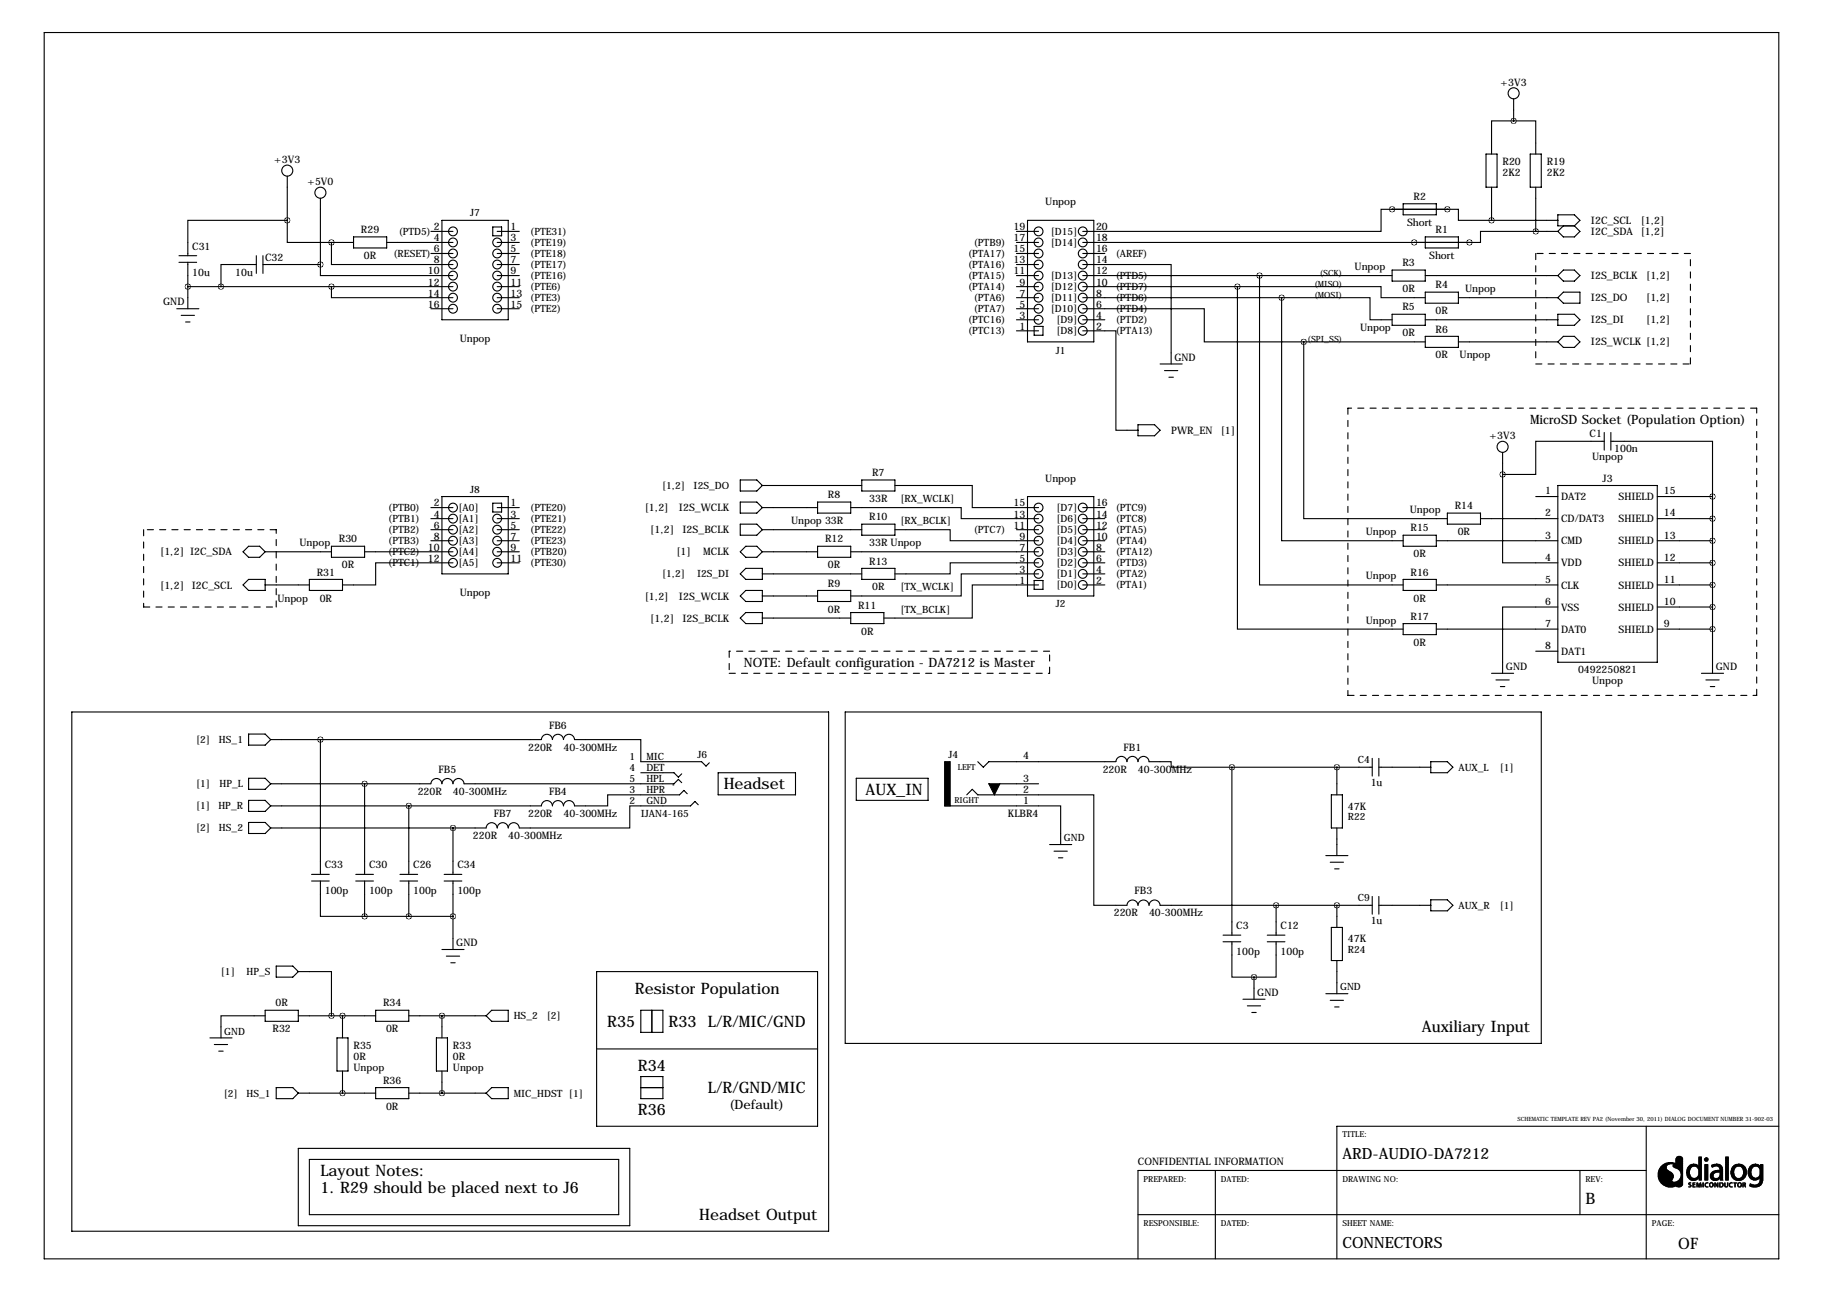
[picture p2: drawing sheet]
<svg xmlns="http://www.w3.org/2000/svg" width="419mm" height="297mm" viewBox="0 0 419 297" stroke-linecap="round" stroke-linejoin="round" font-family="sans-serif">
<g fill="none" stroke="#000" stroke-width=".25">
<path d="M10.2 7.5h398.7v281.9h-398.7zM341.6 35.4h2.6v7.6h-2.6zM348 27.8h-5.1v7.6M348 27.8h5.1v7.6M348 22.7v5.1M351.8 35.4h2.5v7.6h-2.5zM41.1 58.8h4.1M58.9 58.8v4.1M60.5 58.8v4.1M66 50.7v5h10.2M66 50.7h-22.8v8.1M66 40.5v10.2"/>
<path d="M73.7 45.6v15.2M76.2 55.7v5.1h27.9M76.2 55.7h5.1M81.3 54.5h7.6v2.5h-7.6zM88.9 55.7h15.2M99.1 53.2h5M99.1 58.3h5M101.6 50.7h15.2v22.8h-15.2zM113.3 52.2h2v2h-2zM114.3 55.7h5.1M114.3 53.2h5.1M114.3 58.3h5.1"/>
<path d="M233.7 55.7h5.1M233.7 53.2h5.1M233.7 58.3h5.1M236.2 50.7h15.3v27.9h-15.3zM248.9 55.7h88.9M248.9 58.3h5.1M320 48.1h-2.5v5.1h-68.6M320 48.1h.1M320 48.1h12.7M322.6 46.8h7.6v2.6h-7.6zM325.1 55.7h.1M327.7 54.5h7.6v2.5h-7.6z"/>
<path d="M332.7 48.1h2.6v2.6h7.6M332.7 48.1h.1M337.8 55.7h.1M342.9 50.7h15.2M342.9 43v7.7M353.1 53.2h-12.7v2.5h-2.6M353.1 53.2h5M353.1 43v10.2M358.1 49.4h3.8l1.3 1.3-1.3 1.2h-3.8zM359.4 51.9l-1.3 1.3M361.9 51.9l1.3 1.3-1.3 1.3h-2.5l-1.3-1.3M40.6 71h5.1"/>
<path d="M41.1 60.3h4.1M41.7 72.5h3M42.7 74h1M43.2 65.9h60.9M43.2 60.3v10.7M58.9 60.8h-8.1v5.1M60.5 60.8h13.2M73.7 60.8v2.6h30.4M76.2 65.9v2.5h27.9M99.1 71h5M114.3 60.8h5.1M114.3 63.4h5.1"/>
<path d="M114.3 65.9h5.1M114.3 68.4h5.1M114.3 71h5.1M233.7 73.5h5.1M233.7 60.8h5.1M233.7 63.4h5.1M233.7 65.9h5.1M233.7 68.4h5.1M233.7 71h5.1M233.7 76.1h5.1M237.7 75h2.1v2.1h-2.1zM248.9 60.8h20.3v22.9"/>
<path d="M248.9 71h28v7.6h22.8M248.9 76.1h7.6v22.8h5.1M248.9 73.5h5.1M248.9 63.4h71.1M248.9 65.9h35.6M248.9 68.4h45.7M284.5 65.9v78.7h38.1M284.5 65.9h33v2.5h10.2M289.6 63.4v71.1h33M294.6 68.4v55.9h28M294.6 68.4h20.4v5.1h5M299.7 78.6v40.6h33"/>
<path d="M299.7 78.6h28M320 62.1h7.7v2.5h-7.7zM320 72.2h7.7v2.6h-7.7zM327.7 67.2h7.6v2.5h-7.6zM327.7 77.3h7.6v2.6h-7.6zM327.7 73.5h30.4M327.7 63.4h30.4M335.3 68.4h22.8M335.3 78.6h22.8M358.1 72.2h3.8l1.3 1.3-1.3 1.3h-3.8zM358.1 78.6l1.3-1.3h2.5l1.3 1.3-1.3 1.3h-2.5zM359.4 67.2h3.8v2.5h-3.8l-1.3-1.3z"/>
<path d="M359.4 62.1h2.5l1.3 1.3-1.3 1.2h-2.5l-1.3-1.2zM261.6 97.6h3.8l1.3 1.3-1.3 1.3h-3.8zM266.7 83.7h5.1M267.7 85.2h3.1M268.7 86.7h1M368.8 99.4v4.1M370.3 99.4v4.1M99.1 119.2h5M99.1 116.7h5M101.6 114.2h15.2v17.7h-15.2zM113.3 115.7h2v2h-2zM114.3 119.2h5.1"/>
<path d="M114.3 116.7h5.1M170.2 110.3h3.8l1.3 1.3-1.3 1.3h-3.8zM170.2 115.4h3.8l1.3 1.3-1.3 1.3h-3.8zM175.3 116.7h12.7M175.3 111.6h22.8M188 115.4h7.6v2.6h-7.6zM195.6 116.7h25.4v2.5h17.8M198.1 110.3h7.6v2.6h-7.6zM205.7 111.6h17.8v5.1h15.3M236.2 114.2h15.3v22.8h-15.3zM248.9 119.2h5.1M248.9 116.7h5.1"/>
<path d="M332.7 118h7.7v2.5h-7.7zM340.4 119.2h17.7M345.4 109.1v20.3h12.7M345.4 104v5.1M353.1 114.2h5M358.1 111.6h22.9v40.7h-22.9zM368.8 101.5h-15.7v7.6h-7.7M370.3 101.5h23.4v12.7M381 114.2h12.7M381 119.2h12.7M393.7 114.2v40.6M55.9 134.5l1.2-1.3h3.9v2.5h-3.9z"/>
<path d="M57.1 125.6h2.6l1.3 1.3-1.3 1.2h-2.6l-1.2-1.2zM61 126.9h15.2M61 134.5h10.1M71.1 133.2h7.6v2.5h-7.6zM76.2 125.6h7.6v2.5h-7.6zM83.8 126.9h20.3M99.1 124.3h5M99.1 121.8h5M104.1 129.4h-17.7v5.1h-7.7M114.3 126.9h5.1M114.3 129.4h5.1M114.3 124.3h5.1"/>
<path d="M114.3 121.8h5.1M170.2 126.9l1.2-1.3h2.6l1.3 1.3-1.3 1.2h-2.6zM170.2 131.9l1.2-1.2h3.9v2.5h-3.9zM170.2 120.5h3.8l1.3 1.3-1.3 1.2h-3.8zM171.4 135.7h3.9v2.6h-3.9l-1.2-1.3zM175.3 126.9h12.7M175.3 137h12.7M175.3 131.9h22.8M175.3 121.8h22.8M188 125.6h7.6v2.5h-7.6zM188 135.7h7.6v2.6h-7.6zM195.6 126.9h43.2"/>
<path d="M198.1 130.7h7.6v2.5h-7.6zM198.1 120.5h7.6v2.5h-7.6zM205.7 121.8h12.7v2.5h20.4M233.7 121.8h5.1M237.7 133.5h2.1v2h-2.1zM238.8 134.5h-15.3v7.6h-20.3M238.8 131.9h-17.8v5.1h-25.4M238.8 129.4h-20.4v2.5h-12.7M248.9 126.9h5.1M248.9 134.5h5.1M248.9 131.9h5.1M248.9 129.4h5.1"/>
<path d="M248.9 124.3h5.1M248.9 121.8h5.1M322.6 123h7.6v2.6h-7.6zM322.6 133.2h7.6v2.5h-7.6zM330.2 134.5h27.9M330.2 124.3h27.9M358.1 139.6h-12.7v15.2M381 134.5h12.7M381 129.4h12.7M381 124.3h12.7M381 139.6h12.7M170.2 142.1l1.2-1.3h3.9v2.6h-3.9z"/>
<path d="M175.3 142.1h20.3M195.6 140.8h7.6v2.6h-7.6zM322.6 143.4h7.6v2.5h-7.6zM330.2 144.6h27.9M342.9 154.8h5.1M343.9 156.3h3.1M344.9 157.8h1M353.1 149.7h5M381 144.6h12.7M391.2 154.8h5M392.2 156.3h3M393.2 157.8h1"/>
<path d="M16.5 163.7h174v119.4h-174zM57.1 178.9h3.9l1.2 1.3-1.2 1.3h-3.9zM57.1 168.8h3.9l1.2 1.2-1.2 1.3h-3.9zM62.2 170h62.3M73.7 170v31M124.5 170a1.27 1.27 0 0 1 1.2-1.2 1.27 1.27 0 0 1 1.3 1.2M127 170a1.27 1.27 0 0 1 1.3-1.2 1.27 1.27 0 0 1 1.2 1.2M129.5 170a1.27 1.27 0 0 1 1.3-1.2 1.27 1.27 0 0 1 1.3 1.2h15.2v5.1h14l1 1 .8-.7M147.3 177.7h7.6l1.1 1 .7-.8M156.7 179.9l-.7-.7-1.1 1h-48.2a1.27 1.27 0 0 0-1.3-1.2 1.27 1.27 0 0 0-1.3 1.2 1.27 1.27 0 0 0-1.2-1.2 1.27 1.27 0 0 0-1.3 1.2 1.27 1.27 0 0 0-1.3-1.2 1.27 1.27 0 0 0-1.2 1.2h-36.9M165.1 177.7h17.8v5h-17.8zM194.3 163.7h160v76.2h-160z"/>
<path d="M196.8 178.9h16.6v5.1h-16.6zM224.8 175.1l1.3 1.3 1.2-1.3h29.2a1.27 1.27 0 0 1 1.3-1.2 1.27 1.27 0 0 1 1.3 1.2 1.27 1.27 0 0 1 1.2-1.2 1.27 1.27 0 0 1 1.3 1.2 1.27 1.27 0 0 1 1.3-1.2 1.27 1.27 0 0 1 1.3 1.2h5v1.3h14M283.2 176.4h32.3M283.2 176.4v38.6M307.3 176.4v6.3M315.5 174.4v4M317 174.4v4M317 176.4h11.9M328.9 175.1h3.8l1.3 1.3-1.3 1.3h-3.8zM57.1 184h3.9l1.2 1.3-1.2 1.2h-3.9zM57.1 189.1h3.9l1.2 1.3-1.2 1.2h-3.9zM62.2 185.3h62.3"/>
<path d="M83.8 180.2v20.8M94 185.3v15.7M104.1 190.4v10.6M124.5 185.3a1.27 1.27 0 0 1 1.2-1.2 1.27 1.27 0 0 1 1.3 1.2M127 185.3a1.27 1.27 0 0 1 1.3-1.2 1.27 1.27 0 0 1 1.2 1.2M154.7 180.5h.1M158 182.5l-.8-.8-1 1h-16.5v2.6h-7.6a1.27 1.27 0 0 0-1.3-1.2 1.27 1.27 0 0 0-1.3 1.2M160.5 185l-.7-.7-1.1 1h-13.9v5.1h-25.4a1.27 1.27 0 0 0-1.3-1.3 1.27 1.27 0 0 0-1.3 1.3 1.27 1.27 0 0 0-1.2-1.3 1.27 1.27 0 0 0-1.3 1.3 1.27 1.27 0 0 0-1.3-1.3 1.27 1.27 0 0 0-1.2 1.2l-49.6 .1M217.2 185.3h26.6v8.9M222.2 182.7l1.3-1.2 1.3 1.2h26.7v25.4h7.6a1.27 1.27 0 0 1 1.3-1.2 1.27 1.27 0 0 1 1.2 1.2 1.27 1.27 0 0 1 1.3-1.2 1.27 1.27 0 0 1 1.3 1.2 1.27 1.27 0 0 1 1.2-1.2 1.27 1.27 0 0 1 1.3 1.2h48.8M229.9 180.2h8.9M241.3 194.2h5.1"/>
<path d="M242.3 195.7h3.1M243.3 197.2h1M304.8 196.7h5.1M305.8 198.2h3.1M306.1 182.7h2.5v7.7h-2.5zM306.8 199.8h1M307.3 190.4v6.3M71.6 201h4.1M71.6 202.6h4.1M73.7 202.6v8.1h10.1M81.8 201h4.1M81.8 202.6h4.1"/>
<path d="M83.8 202.6v8.1M83.8 210.7h20.3M91.9 201h4.1M91.9 202.6h4.1M94 202.6v8.1M101.6 218.3h5.1M102.1 201h4.1M102.1 202.6h4.1M102.6 219.8h3.1M104.1 202.6v15.7M281.2 215h4M281.2 216.5h4"/>
<path d="M283.2 216.5v8.1h5.1M291.3 215h4.1M291.3 216.5h4.1M293.4 216.5v8.1h-5.1M293.4 208.1v6.9M306.1 213.2h2.5v7.6h-2.5zM307.3 208.1v5.1M315.5 206.1v4.1M317 206.1v4.1M317 208.1h11.9M328.9 206.9h3.8l1.3 1.2-1.3 1.3h-3.8zM48.3 238.6h5"/>
<path d="M61 233.5h-10.2v5.1M61 232.3h7.6v2.5h-7.6zM63.5 222.1h3.8l1.3 1.3-1.3 1.2h-3.8zM68.6 223.4h7.6v10.1M68.6 233.5h7.6M76.2 233.5h2.5M77.5 238.6h2.5v7.6h-2.5zM78.7 233.5v5.1M78.7 233.5h7.7M86.4 232.3h7.6v2.5h-7.6zM94 233.5h17.8M100.3 238.6h2.6v7.6h-2.6z"/>
<path d="M101.6 233.5v5.1M103.6 221.3h1M111.8 233.5l1.2-1.2h3.8v2.5h-3.8zM137.2 223.4h50.8v35.5h-50.8zM147.3 232.3h5.1v5h-5.1zM149.9 232.3v5M285.8 229.7h5M286.8 231.3h3M287.8 232.8h1M288.3 224.6v5.1M304.8 228.5h5.1M305.8 230h3.1"/>
<path d="M306.8 231.5h1M307.3 220.8v7.7M49.3 240.1h3M50.3 241.7h1M63.5 250h3.8l1.3 1.3-1.3 1.3h-3.8zM68.6 251.3h17.8M78.7 246.2v5.1M86.4 250h7.6v2.6h-7.6zM94 251.3h17.8M101.6 246.2v5.1M111.8 251.3l1.2-1.3h3.8v2.6h-3.8zM137.2 241.2h50.8"/>
<path d="M147.3 247.5h5.1v5.1h-5.1zM147.3 250h5.1M378.5 258.9v30.5M408.9 258.9h-101.6v30.5M68.6 264h76.2v17.8h-76.2zM71.1 266.6h71.1v12.7h-71.1zM261.6 279.3h147.3M279.4 269.1v20.3M363.2 269.1v10.2M378.5 269.1h-116.9v20.3"/>
<circle cx="66" cy="39.2" r="1.27"/>
<circle cx="348" cy="21.4" r="1.27"/>
<circle cx="73.7" cy="44.3" r="1.27"/>
<circle cx="104.1" cy="55.7" r="1.02"/>
<circle cx="104.1" cy="53.2" r="1.02"/>
<circle cx="104.1" cy="58.3" r="1.02"/>
<circle cx="114.3" cy="55.7" r="1.02"/>
<circle cx="114.3" cy="58.3" r="1.02"/>
<circle cx="238.8" cy="55.7" r="1.02"/>
<circle cx="238.8" cy="53.2" r="1.02"/>
<circle cx="238.8" cy="58.3" r="1.02"/>
<circle cx="248.9" cy="55.7" r="1.02"/>
<circle cx="248.9" cy="53.2" r="1.02"/>
<circle cx="248.9" cy="58.3" r="1.02"/>
<circle cx="104.1" cy="68.4" r="1.02"/>
<circle cx="104.1" cy="63.4" r="1.02"/>
<circle cx="104.1" cy="65.9" r="1.02"/>
<circle cx="104.1" cy="60.8" r="1.02"/>
<circle cx="104.1" cy="71" r="1.02"/>
<circle cx="114.3" cy="68.4" r="1.02"/>
<circle cx="114.3" cy="63.4" r="1.02"/>
<circle cx="114.3" cy="65.9" r="1.02"/>
<circle cx="114.3" cy="71" r="1.02"/>
<circle cx="114.3" cy="60.8" r="1.02"/>
<circle cx="238.8" cy="68.4" r="1.02"/>
<circle cx="238.8" cy="63.4" r="1.02"/>
<circle cx="238.8" cy="65.9" r="1.02"/>
<circle cx="238.8" cy="60.8" r="1.02"/>
<circle cx="238.8" cy="73.5" r="1.02"/>
<circle cx="238.8" cy="71" r="1.02"/>
<circle cx="248.9" cy="68.4" r="1.02"/>
<circle cx="248.9" cy="65.9" r="1.02"/>
<circle cx="248.9" cy="76.1" r="1.02"/>
<circle cx="248.9" cy="63.4" r="1.02"/>
<circle cx="248.9" cy="60.8" r="1.02"/>
<circle cx="248.9" cy="73.5" r="1.02"/>
<circle cx="248.9" cy="71" r="1.02"/>
<circle cx="104.1" cy="116.7" r="1.02"/>
<circle cx="104.1" cy="119.2" r="1.02"/>
<circle cx="114.3" cy="119.2" r="1.02"/>
<circle cx="238.8" cy="116.7" r="1.02"/>
<circle cx="238.8" cy="119.2" r="1.02"/>
<circle cx="248.9" cy="116.7" r="1.02"/>
<circle cx="248.9" cy="119.2" r="1.02"/>
<circle cx="345.4" cy="102.7" r="1.27"/>
<circle cx="104.1" cy="124.3" r="1.02"/>
<circle cx="104.1" cy="126.9" r="1.02"/>
<circle cx="104.1" cy="121.8" r="1.02"/>
<circle cx="104.1" cy="129.4" r="1.02"/>
<circle cx="114.3" cy="124.3" r="1.02"/>
<circle cx="114.3" cy="126.9" r="1.02"/>
<circle cx="114.3" cy="121.8" r="1.02"/>
<circle cx="114.3" cy="129.4" r="1.02"/>
<circle cx="238.8" cy="131.9" r="1.02"/>
<circle cx="238.8" cy="126.9" r="1.02"/>
<circle cx="238.8" cy="124.3" r="1.02"/>
<circle cx="238.8" cy="121.8" r="1.02"/>
<circle cx="238.8" cy="129.4" r="1.02"/>
<circle cx="248.9" cy="131.9" r="1.02"/>
<circle cx="248.9" cy="126.9" r="1.02"/>
<circle cx="248.9" cy="124.3" r="1.02"/>
<circle cx="248.9" cy="134.5" r="1.02"/>
<circle cx="248.9" cy="121.8" r="1.02"/>
<circle cx="248.9" cy="129.4" r="1.02"/>
</g>
<g fill="none" stroke="#000" stroke-width=".23">
<path d="M381.2 270.4h3.5M381.2 270.3h3.5M381.2 270.2h3.5M381.2 270.1h3.4M381.2 270h3.4M381.2 269.9h3.4M381.2 269.8h3.3M381.2 269.7h3.2M381.2 269.6h3.1M381.2 269.7h3.1M381.2 270.5h3.5M381.2 270.6h3.5"/>
<path d="M381.3 269.3h2.4M381.3 269.4h2.7M381.3 269.5h2.8M381.3 270.7h3.4M381.3 270.8h3.3M381.3 270.9h3.3M381.4 269h2M381.4 269.1h2.1M381.4 269.2h2.2M381.4 271h3.2M381.4 271.1h3.1M381.4 268.9h1.9"/>
<path d="M381.4 271.2h3.1M381.4 271.2h3M381.4 271.3h3M381.5 268.7h1.6M381.5 268.8h1.6M381.5 271.4h2.8M381.5 271.5h2.8M381.6 268.6h1.5M381.6 271.5h2.8M381.7 268.5h1.4M381.7 271.6h2.8M381.7 271.7h2.9"/>
<path d="M381.7 268.3h1.4M381.7 271.8h5.1M381.8 268.3h1.3M381.8 271.8h5M381.9 268.2h1.2M381.9 271.9h4.9M382 268.1h1.1M382 272.1h4.8M382 268h1.1M382.1 268h1.1M382.2 267.9h1.1M382.2 272.2h4.6"/>
<path d="M382.3 267.8h1.1M382.3 272.3h4.5M382.3 272.4h4.5M382.4 267.7h1.1M382.5 267.7h1.3M382.6 272.6h4.1M382.6 267.6h4.2M382.7 272.6h4M382.8 267.5h4M382.9 272.7h3.7M382.9 267.4h2.2M383 272.8h2.1"/>
<path d="M383.2 267.4h1.7M383.2 272.9h1.7M383.5 267.3h1.1M384.6 267.7h2.2M384.6 268h2.2M384.6 268.1h2.2M384.7 267.9h2.1M384.7 268.2h2.1M384.8 267.8h2M384.8 268.3h2M384.8 267.7h2M384.9 268.4h1.9"/>
<path d="M385.2 267.4h1.6M385.3 266.4h1.5M385.3 266.5h1.5M385.3 266.6h1.5M385.3 266.7h1.5M385.3 266.8h1.5M385.3 266.9h1.5M385.3 267h1.5M385.3 267.1h1.5M385.3 267.2h1.5M385.3 267.3h1.5M385.3 267.4h1.5"/>
<path d="M385.3 268.6h1.5M385.3 271.7h1.5M385.4 266.2h1.3M385.4 266.3h1.4M385.4 272.8h1.1M385.4 266.1h1.3M385.5 266h1.1M385.5 268.6h1.3M385.5 271.6h1.3M385.5 272.9h.9M385.7 265.9h.7M385.7 268.7h1.1"/>
<path d="M385.7 271.5h1.1M385.8 268.8h1M385.9 268.9h.9M385.9 271.4h.9M386 271.3h.8M386 271.2h.8M386.1 269h.7M386.1 269.1h.7M386.1 271.1h.7M386.1 271.2h.7M386.2 269.2h.6M386.2 271h.6"/>
<path d="M386.3 269.3h.5M386.3 269.4h.5M386.3 270.9h.5M386.3 269.5h.5M386.3 270.7h.5M386.3 270.8h.5M386.4 270.4h.4M386.4 270.3h.4M386.4 269.8h.4M386.4 269.7h.4M386.4 269.6h.4M386.4 270.5h.4"/>
<path d="M386.4 270.6h.4M386.5 270.3h.3M386.5 270.2h.3M386.5 270.1h.3M386.5 270h.3M386.5 269.9h.3M387.7 269.7h.7M387.7 269.4h.7M387.7 269.5h.7M387.7 269.6h.7M387.8 270.2h.7M387.8 270.1h.7"/>
<path d="M387.8 270h.7M387.8 270h.6M387.8 269.9h.6M387.8 269.8h.6M387.8 268.9h.7M387.8 269h.7M387.8 269.1h.6M387.8 269.2h.6M387.8 269.3h.6M387.9 270.4h.8M387.9 270.3h.7M387.9 268.7h.7"/>
<path d="M387.9 268.8h.7M388 268.6h.7M388 270.5h.7M388 270.6h.7M388 270.6h.8M388 270.7h.9M388.1 268.3h.9M388.1 268.3h.8M388.1 270.8h.9M388.2 268.2h1M388.2 270.9h1.1M388.2 272.1h.2"/>
<path d="M388.2 272.9h.5M388.3 268.1h2.9M388.3 270.9h2.1M388.3 272.2h.1M388.3 272.3h.2M388.3 268h2.1M388.3 271h2M388.3 272.4l.4 .1M388.4 268h1.9M388.4 271.1h1.8M388.5 267.9h1.7M388.5 271.2h1.7"/>
<path d="M388.5 271.8h.1M388.6 267.8h1.6M388.6 271.2h1.5M388.6 272.6h.2M388.6 272.8h.1M388.7 267.7h1.3M388.7 271.3h1.2M388.7 271.9l-.4 .1M388.7 272.6h.1M388.7 272.7h.1M388.8 268.4l-.8 .1M388.9 267.7h1"/>
<path d="M388.9 271.4h.8M389.2 272.1h.1M389.2 272.2h.1M389.2 272.3h.4M389.2 272.6h.1M389.2 272.7h.1M389.2 272.8h.1M389.2 272.9h.5M389.3 267.6h.1M389.7 270.9h.8M389.7 271.9l-.5 .1M389.7 272.4l-.5 .1"/>
<path d="M389.8 268.2h1.4M389.9 270.8h1.3M390 268.3h1.2M390.1 270.7h1.1M390.1 271.9l.2 .1M390.1 272.1h.2M390.1 272.1h.3M390.1 272.2h.3M390.1 272.3h.1M390.1 272.4h.1M390.1 272.6h.1M390.1 272.7h.1"/>
<path d="M390.1 272.8h.1M390.1 272.9h.1M390.1 268.3h1.1M390.1 270.6h1.1M390.2 268.4h1M390.2 270.6h1M390.3 268.6h.9M390.3 270.5h.9M390.3 272.3h.1M390.3 272.4h.2M390.4 270.4h.8M390.4 270.3h.8"/>
<path d="M390.4 268.6h.8M390.4 272.6h.1M390.4 272.6h.3M390.4 270.2h.8M390.4 270.1h.8M390.4 268.7h.8M390.4 268.8h.8M390.4 268.9h.8M390.4 272.7h.3M390.4 272.8h.3M390.4 272.9h.3M390.6 272.9h.1"/>
<path d="M390.6 270h.6M390.6 269.9h.6M390.6 269.8h.6M390.6 269.7h.6M390.6 266h.6M390.6 266.1h.6M390.6 266.2h.6M390.6 266.3h.6M390.6 266.4h.6M390.6 266.5h.6M390.6 266.6h.6M390.6 266.7h.6"/>
<path d="M390.6 266.8h.6M390.6 266.9h.6M390.6 267h.6M390.6 267.1h.6M390.6 267.2h.6M390.6 267.3h.6M390.6 267.4h.6M390.6 267.5h.6M390.6 267.6h.6M390.6 267.7h.6M390.6 267.8h.6M390.6 267.9h.6"/>
<path d="M390.6 268h.6M390.6 269h.6M390.6 269.1h.6M390.6 269.2h.6M390.6 269.3h.6M390.6 269.4h.6M390.6 269.5h.6M390.6 269.6h.6M390.6 270.9h.6M390.6 271h.6M390.6 271.1h.6M390.6 271.2h.6"/>
<path d="M390.6 271.3h.6M390.6 272.6h.1M390.7 272.3h.1M390.7 272.4h.1M390.8 272.1h.2M390.8 272.2h.2M390.9 271.9h.1M390.9 272.3h.2M390.9 272.4h.2M391 272.6h.1M391 272.7h.1M391 272.8h.1"/>
<path d="M391 272.9h.1M391.5 271.9h.1M391.5 272.1h.1M391.5 272.2h.1M391.5 272.3h.1M391.5 272.4h.1M391.5 272.6h.1M391.5 272.7h.1M391.5 272.8h.1M391.5 272.9h.1M391.8 266.5h.9M391.8 266.6h.9"/>
<path d="M391.8 266.7h.9M391.9 270.4h.7M391.9 270.3h.7M391.9 270.2h.7M391.9 270.1h.7M391.9 270h.7M391.9 269.9h.7M391.9 269.8h.7M391.9 269.7h.7M391.9 266.4h.7M391.9 266.8h.7M391.9 267.7h.7"/>
<path d="M391.9 267.8h.7M391.9 267.9h.7M391.9 268h.7M391.9 268.1h.7M391.9 268.2h.7M391.9 268.3h.7M391.9 268.4h.7M391.9 268.6h.7M391.9 268.7h.7M391.9 268.8h.7M391.9 268.9h.7M391.9 269h.7"/>
<path d="M391.9 269.1h.7M391.9 269.2h.7M391.9 269.3h.7M391.9 269.4h.7M391.9 269.5h.7M391.9 269.6h.7M391.9 270.5h.7M391.9 270.6h.7M391.9 270.7h.7M391.9 270.8h.7M391.9 270.9h.7M391.9 271h.7"/>
<path d="M391.9 271.1h.7M391.9 271.2h.7M391.9 271.3h.7M392 266.3h.6M392 266.9h.5M392 272.1h.2M392 272.2h.1M392 272.3h.1M392 272.4h.1M392 272.6h.1M392 272.7h.2M392.1 266.2h.4"/>
<path d="M392.1 267h.4M392.1 272.1h.1M392.1 272.8h.1M392.1 272.9h.6M392.2 266.2h.1M392.4 271.8h.1M392.7 271.9l-.6 .1M393 272.1h.1M393 272.2h.1M393 272.3h.1M393 272.4h.1M393 272.6h.1"/>
<path d="M393 272.7h.1M393 272.8h.2M393.1 272h.7M393.1 272.9h.6M393.2 270.4h.7M393.2 270.3h.7M393.2 270.2h.7M393.2 270.1h.7M393.2 270h.7M393.2 270.5h.7M393.2 270.6h.7M393.2 270.7h.8"/>
<path d="M393.3 270h.6M393.3 269.9h.7M393.3 270.8h.7M393.3 270.9h.9M393.3 269.8h.8M393.3 269.7h.9M393.3 270.9h2.7M393.3 271h2M393.3 271.8h.2M393.4 268h2.3M393.4 269.7h.9M393.4 271.1h1.8"/>
<path d="M393.5 267.9h2.1M393.5 268h2.2M393.5 268.1h.9M393.5 268.2h.5M393.5 269.6h1M393.5 271.2h1.6M393.6 268.3h.1M393.6 267.8h1.9M393.6 268.3h.2M393.6 269.5h2.4M393.6 271.2h1.5M393.6 272.8h.2"/>
<path d="M393.6 269.4h2.4M393.6 272.1h.3M393.6 272.7h.3M393.8 271.3h1.1M393.8 272.1h.1M393.8 272.2h.1M393.8 272.3h.1M393.8 272.4h.1M393.8 272.6h.1M393.8 267.7h1.6M393.9 269.3h2.1M393.9 271.4h.8"/>
<path d="M394.1 267.7h1.1M394.1 269.2h1.9M394.2 271.9l.3 .1M394.2 272.1h.3M394.2 272.2h.1M394.2 272.3h.1M394.2 272.4h.1M394.2 272.6h.1M394.2 272.7h.1M394.2 272.8h.1M394.2 272.9h.1M394.4 269.1h1.6"/>
<path d="M394.4 272.2h.2M394.5 272.3h.1M394.5 272.4h.2M394.6 267.6h.2M394.6 272.6h.2M394.7 272.6h.3M394.7 268.1h1.1M394.7 272.7h.3M394.7 272.8h.3M394.8 269h1.2M394.8 272.9h.2M394.9 270.9h1.1"/>
<path d="M394.9 271.9h.1M394.9 272.1h.1M394.9 272.2h.1M394.9 272.3h.1M394.9 272.4h.1M394.9 272.6h.1M395 268.2h.8M395 270.8h1M395.1 268.3h.8M395.1 270.7h.9M395.2 268.3h.7M395.2 270.6h.8"/>
<path d="M395.3 268.4h.7M395.3 270.5h.7M395.3 270.6h.7M395.3 270.4h.7M395.3 270.3h.7M395.3 268.6h.7M395.3 268.7h.7M395.3 272h.7M395.3 272.1h.1M395.3 272.2h.1M395.3 272.3h.1M395.3 272.4h.1"/>
<path d="M395.3 272.6h.1M395.3 272.7h.1M395.3 272.8h.1M395.4 270.3h.6M395.4 270.2h.6M395.4 270.1h.6M395.4 270h.6M395.4 269.9h.6M395.4 269.8h.6M395.4 269.7h.6M395.4 268.8h.6M395.4 268.9h.6"/>
<path d="M395.4 269.6h.6M395.5 271h.5M395.5 271.1h.5M395.5 271.2h.5M395.5 271.3h.6M395.9 272.8h.1M395.9 272.1h.2M395.9 272.7h.2M396 272.9h-.7M396 272.1h.1M396 272.2h.2M396 272.3h.2"/>
<path d="M396 272.4h.2M396 272.6h.2M396 272.6h.1M396.5 271.9h.1M396.5 272.1h.1M396.5 272.2h.1M396.5 272.3h.1M396.5 272.4h.1M396.5 272.6h.1M396.5 272.7h.1M396.5 272.8h.2M396.5 272.9h.6"/>
<path d="M396.7 270.4h.7M396.7 270.3h.7M396.7 270.2h.7M396.7 270.1h.7M396.7 270h.7M396.7 269.9h.7M396.7 269.8h.7M396.7 269.7h.7M396.7 266h.7M396.7 266.1h.7M396.7 266.2h.7M396.7 266.3h.7"/>
<path d="M396.7 266.4h.7M396.7 266.5h.7M396.7 266.6h.7M396.7 266.7h.7M396.7 266.8h.7M396.7 266.9h.7M396.7 267h.7M396.7 267.1h.7M396.7 267.2h.7M396.7 267.3h.7M396.7 267.4h.7M396.7 267.5h.7"/>
<path d="M396.7 267.6h.7M396.7 267.7h.7M396.7 267.8h.7M396.7 267.9h.7M396.7 268h.7M396.7 268.1h.7M396.7 268.2h.7M396.7 268.3h.7M396.7 268.4h.7M396.7 268.6h.7M396.7 268.7h.7M396.7 268.8h.7"/>
<path d="M396.7 268.9h.7M396.7 269h.7M396.7 269.1h.7M396.7 269.2h.7M396.7 269.3h.7M396.7 269.4h.7M396.7 269.5h.7M396.7 269.6h.7M396.7 270.5h.7M396.7 270.6h.7M396.7 270.7h.7M396.7 270.8h.7"/>
<path d="M396.7 270.9h.7M396.7 271h.7M396.7 271.1h.7M396.7 271.2h.7M396.7 271.3h.7M397 272.8h.2M397.1 271.9h.2M397.1 272.1h.2M397.1 272.2h.2M397.1 272.3h.2M397.1 272.4h.2M397.1 272.6h.2"/>
<path d="M397.1 272.7h.1M397.6 272.1h.1M397.6 272.2h.1M397.6 272.3h.1M397.6 272.4h.1M397.6 272.6h.1M397.6 272.7h.1M397.6 272.1h.2M397.6 272.8h.2M397.7 272.9h.6M397.9 270h.7M397.9 269.9h.7"/>
<path d="M397.9 269.8h.7M397.9 269.7h.7M397.9 269.2h.7M397.9 269.3h.7M397.9 269.4h.7M397.9 269.5h.7M397.9 269.6h.7M398 270.3h.7M398 270.2h.7M398 270.1h.7M398 270h.6M398 269h.6"/>
<path d="M398 269.1h.6M398 271.8h.1M398.1 270.4h.7M398.1 270.3h.7M398.1 268.6h.7M398.1 268.7h.7M398.1 268.8h.6M398.2 268.6h.7M398.2 270.5h.7M398.2 270.6h.7M398.2 268.3h.8M398.2 270.6h.8"/>
<path d="M398.2 270.7h.9M398.3 271.9l-.6 .1M398.3 268.3h.9M398.3 270.8h.9M398.4 268.2h.9M398.4 270.9h.9M398.5 268.1h2.5M398.5 270.9h2.4M398.5 268h2.4M398.5 271h2.4M398.5 271.9h.8M398.6 268h2.3"/>
<path d="M398.6 271.1h2.2M398.7 267.9h2.1M398.7 271.2h2M398.7 268.9h-.7M398.8 267.8h1.8M398.8 271.2h1.8M398.8 272.1h.1M398.8 272.2h.1M398.8 272.3h.1M398.8 272.4h.1M398.8 272.6h.1M398.8 272.7h.1"/>
<path d="M398.8 272.8h.1M398.8 272.9h.1M398.9 268.4l-.7 .1M399 267.7h1.5M399 271.3h1.4M399.2 267.7h1.1M399.2 271.4h1M399.4 272.2h.2M399.4 272.3h.1M399.4 272.4h.1M399.4 272.6h.1M399.4 272.6h.2"/>
<path d="M399.5 272.1h.2M399.5 272.1h.1M399.5 272.7h.1M399.5 272.8h.2M399.6 272h.7M399.6 272.9h.7M399.7 267.6h.1M399.8 271.8h.2M400 270.9h1M400 272.8h.3M400.2 268.2h.9M400.2 272.1h.1"/>
<path d="M400.2 272.7h.1M400.2 270.8h.9M400.2 272.2h.2M400.2 272.6h.2M400.3 268.3h.9M400.3 270.7h.9M400.3 272.3h.1M400.3 272.4h.1M400.4 268.3h.8M400.5 268.4l.8 .1M400.5 270.6h.7M400.5 270.5h.8"/>
<path d="M400.6 270.4h.7M400.6 268.6h.7M400.6 268.6h.8M400.7 270.3h.7M400.7 270.2h.7M400.7 268.7h.7M400.7 268.8h.7M400.7 272h.5M400.7 272.1h.1M400.7 272.2h.1M400.7 272.3h.1M400.7 272.4h.5"/>
<path d="M400.7 272.6h.1M400.7 272.7h.1M400.7 272.8h.1M400.7 272.9h.1M400.8 270.1h.7M400.8 270h.7M400.8 268.9h.7M400.8 269h.7M400.8 269.1h.7M400.8 269.9h.7M400.8 269.8h.7M400.8 269.7h.7"/>
<path d="M400.8 269.2h.7M400.8 269.3h.7M400.8 269.4h.7M400.8 269.5h.7M400.8 269.6h.7M401.1 272.3h.1M401.1 272.6h.1M401.1 272.1h.2M401.1 272.2h.2M401.1 272.7h.1M401.1 272.8h.2M401.2 272.9h.1"/>
<path d="M401.9 270h.7M401.9 269.9h.7M401.9 269.8h.7M401.9 269.7h.6M401.9 269.1h.7M401.9 269.2h.7M401.9 269.3h.6M401.9 269.4h.6M401.9 269.5h.6M401.9 269.6h.6M402 270.3h.7M402 270.2h.7"/>
<path d="M402 270.1h.7M402 270h.6M402 268.8h.7M402 269h.6M402 270.4h.8M402 268.6h.7M402 268.7h.7M402.1 268.6h.7M402.1 270.5h.7M402.1 270.6h.8M402.2 268.3h.8M402.2 270.6h.8"/>
<path d="M402.2 270.7h.9M402.2 272.6h2.4M402.3 268.3h.8M402.3 270.8h1.1M402.3 272.4h2.6M402.3 272.6h2.4M402.3 272.7h2.2M402.3 268.1h2.3M402.3 268.2h1M402.3 270.9h2.2M402.3 272.1h.1M402.3 272.2h.3"/>
<path d="M402.3 272.3h.5M402.4 268h2.2M402.4 270.9h2M402.4 272.8h2M402.5 271h1.9M402.6 268h1.9M402.6 271.1h1.7M402.6 267.9h1.8M402.6 272.9h1.5M402.7 268.9h-.7M402.7 267.8h1.6M402.7 271.2h1.4"/>
<path d="M402.9 267.7h1.3M402.9 268.4l-.8 .1M402.9 271.2h1.1M403.1 267.7h.9M403.1 271.3h.7M403.5 267.6h.1M403.9 270.8h1.4M404 272.3h.9M404 268.2h1.3M404.1 270.7h1.2M404.1 272.2h.9M404.2 268.3h1.1"/>
<path d="M404.2 270.6h1.1M404.3 268.3h1M404.3 272.1h.7M404.3 268.4h1M404.3 270.6h1M404.4 270.4h.9M404.4 270.5h.9M404.4 271.9h.7M404.5 270.3h.8M404.5 268.6h.8M404.5 271.8h.6M404.6 270.3h.7"/>
<path d="M404.6 270.2h.7M404.6 270.1h.7M404.6 268.7h.7M404.6 268.8h.7M404.6 271.5h.6M404.6 271.6h.6M404.6 271.7h.6M404.6 271.8h.6M404.6 270h.7M404.6 269.9h.7M404.6 269.8h.7M404.6 269.7h.7"/>
<path d="M404.6 268.9h.7M404.6 269h.7M404.6 269.1h.7M404.6 269.2h.7M404.6 269.3h.7M404.6 269.4h.7M404.6 269.5h.7M404.6 269.6h.7M404.6 270.9h.7M404.6 271h.7M404.6 271.1h.7M404.6 271.2h.7"/>
<path d="M404.6 271.3h.7M404.6 271.4h.7M404.6 271.5h.7M404.7 267.7h.6M404.7 267.8h.6M404.7 267.9h.6M404.7 268h.6M404.7 268.1h.6"/>
</g>
<g fill="none" stroke="#000" stroke-width=".25" stroke-dasharray="1.4 1.4">
<path d="M353.1 58.3v25.4M388.6 58.3h-35.5M309.9 93.8v66.1M353.1 83.7h35.5M388.6 83.7v-25.4M403.9 93.8h-94M33 121.8v17.8M33 139.6h30.5M63.5 139.6v-17.8M63.5 121.8h-30.5M167.6 149.7v5.1M167.6 154.8h73.7"/>
<path d="M241.3 154.8v-5.1M241.3 149.7h-73.7M309.9 159.9h94M403.9 159.9v-66.1"/>
</g>
<path d="M217.2 175.1h1.2v10.2h-1.2zM227.3 180.2h2.6l-1.3 2.5z" fill="#000" stroke="#000" stroke-width=".25"/>
<path d="M347.9 27.8a.05 .05 0 0 0 .1 0 .05 .05 0 0 0-.1 0zM353 53.2a.05 .05 0 0 0 .1 0 .05 .05 0 0 0-.1 0zM104.1 190.4a.05 .05 0 0 0 .1 0 .05 .05 0 0 0-.1 0zM93.9 185.3a.05 .05 0 0 0 .1 0 .05 .05 0 0 0-.1 0zM83.8 180.2a.05 .05 0 0 0 .1 0 .05 .05 0 0 0-.1 0zM73.6 170a.05 .05 0 0 0 .1 0 .05 .05 0 0 0-.1 0zM104.1 210.7a.05 .05 0 0 0 .1 0 .05 .05 0 0 0-.1 0zM78.7 233.5a.05 .05 0 0 0 .1 0 .05 .05 0 0 0-.1 0zM78.7 251.3a.05 .05 0 0 0 .1 0 .05 .05 0 0 0-.1 0zM307.3 176.4a.05 .05 0 0 0 .1 0 .05 .05 0 0 0-.1 0zM307.3 208.1a.05 .05 0 0 0 .1 0 .05 .05 0 0 0-.1 0zM288.2 224.6a.05 .05 0 0 0 .1 0 .05 .05 0 0 0-.1 0zM283.2 176.4a.05 .05 0 0 0 .1 0 .05 .05 0 0 0-.1 0zM293.3 208.1a.05 .05 0 0 0 .1 0 .05 .05 0 0 0-.1 0zM73.6 60.8a.05 .05 0 0 0 .1 0 .05 .05 0 0 0-.1 0zM43.1 65.9a.05 .05 0 0 0 .1 0 .05 .05 0 0 0-.1 0zM66 50.7a.05 .05 0 0 0 .1 0 .05 .05 0 0 0-.1 0zM93.9 210.7a.05 .05 0 0 0 .1 0 .05 .05 0 0 0-.1 0zM83.8 210.7a.05 .05 0 0 0 .1 0 .05 .05 0 0 0-.1 0zM284.4 65.9a.05 .05 0 0 0 .1 0 .05 .05 0 0 0-.1 0zM289.5 63.4a.05 .05 0 0 0 .1 0 .05 .05 0 0 0-.1 0zM294.6 68.4a.05 .05 0 0 0 .1 0 .05 .05 0 0 0-.1 0zM299.7 78.6a.05 .05 0 0 0 .1 0 .05 .05 0 0 0-.1 0zM345.4 109.1a.05 .05 0 0 0 .1 0 .05 .05 0 0 0-.1 0zM320 48.1a.05 .05 0 0 0 .1 0 .05 .05 0 0 0-.1 0zM332.7 48.1a.05 .05 0 0 0 .1 0 .05 .05 0 0 0-.1 0zM337.8 55.7a.05 .05 0 0 0 .1 0 .05 .05 0 0 0-.1 0zM325.1 55.7a.05 .05 0 0 0 .1 0 .05 .05 0 0 0-.1 0z" fill="#000" stroke="#000" stroke-width="1.3"/>
<g font-size="3.6">
<text x="166.4" y="181.5">Headset</text>
<text x="199" y="182.7">AUX_IN</text>
<text x="145.9" y="228.5">Resistor Population</text>
<text x="139.6" y="236.1">R35</text>
<text x="153.7" y="236.1">R33 L/R/MIC/GND</text>
<text x="326.9" y="237.4">Auxiliary Input</text>
<text x="146.6" y="246.2">R34</text>
<text x="162.8" y="251.3">L/R/GND/MIC</text>
<text x="146.6" y="256.4">R36</text>
<text x="308.6" y="266.6">ARD-AUDIO-DA7212</text>
<text x="73.7" y="270.4">Layout Notes:</text>
<text x="73.7" y="274.2">1. R29 should be placed next to J6</text>
<text x="160.7" y="280.5">Headset Output</text>
<text x="364.5" y="276.7">B</text>
<text x="308.6" y="286.9">CONNECTORS</text>
<text x="385.8" y="287.1">OF</text>
</g>
<g font-size="3">
<text x="351.7" y="97.4">MicroSD Socket (Population Option)</text>
<text x="171" y="153.3">NOTE: Default configuration - DA7212 is Master</text>
<text x="167.7" y="254.9">(Default)</text>
</g>
<g font-size="2.4">
<text x="345" y="19.7">+3V3</text>
<text x="63.1" y="37.5">+3V3</text>
<text x="345.4" y="38">R20</text>
<text x="345.4" y="40.5">2K2</text>
<text x="355.6" y="38">R19</text>
<text x="355.6" y="40.5">2K2</text>
<text x="70.7" y="42.5">+5V0</text>
<text x="240.3" y="47.2">Unpop</text>
<text x="325" y="46">R2</text>
<text x="83" y="53.6">R29</text>
<text x="99.7" y="52.9">2</text>
<text x="117.3" y="52.9">1</text>
<text x="233" y="52.9">19</text>
<text x="252" y="52.9">20</text>
<text x="323.5" y="51.9">Short</text>
<text x="330" y="53.6">R1</text>
<text x="365.8" y="51.5">I2C_SCL</text>
<text x="377.2" y="51.5">[1,2]</text>
<text x="44.2" y="57.4">C31</text>
<text x="61" y="59.9">C32</text>
<text x="83.7" y="59.5">0R</text>
<text x="99.7" y="55.5">4</text>
<text x="99.7" y="58">6</text>
<text x="117.3" y="55.5">3</text>
<text x="117.3" y="58">5</text>
<text x="233" y="58">15</text>
<text x="233" y="55.5">17</text>
<text x="252" y="58">16</text>
<text x="252" y="55.5">18</text>
<text x="328.5" y="59.5">Short</text>
<text x="365.8" y="54">I2C_SDA [1,2]</text>
<text x="44.2" y="63.4">10u</text>
<text x="54.1" y="63.4">10u</text>
<text x="98.4" y="63.1">10</text>
<text x="98.4" y="65.6">12</text>
<text x="99.7" y="60.6">8</text>
<text x="117.3" y="60.6">7</text>
<text x="117.3" y="63.1">9</text>
<text x="117.3" y="65.6">11</text>
<text x="233" y="63.1">11</text>
<text x="233" y="60.6">13</text>
<text x="234.4" y="65.6">9</text>
<text x="252" y="65.6">10</text>
<text x="252" y="63.1">12</text>
<text x="252" y="60.6">14</text>
<text x="311.4" y="62.1">Unpop</text>
<text x="322.4" y="61.2">R3</text>
<text x="365.8" y="64.2">I2S_BCLK</text>
<text x="378.5" y="64.2">[1,2]</text>
<text x="37.5" y="70.2">GND</text>
<text x="98.4" y="68.2">14</text>
<text x="98.4" y="70.7">16</text>
<text x="117.3" y="68.2">13</text>
<text x="117.3" y="70.7">15</text>
<text x="234.4" y="70.7">5</text>
<text x="234.4" y="68.2">7</text>
<text x="252" y="70.7">6</text>
<text x="252" y="68.2">8</text>
<text x="322.4" y="67.2">0R</text>
<text x="322.4" y="71.4">R5</text>
<text x="330" y="66.3">R4</text>
<text x="336.8" y="67.2">Unpop</text>
<text x="365.8" y="69.3">I2S_DO</text>
<text x="378.5" y="69.3">[1,2]</text>
<text x="234.4" y="75.8">1</text>
<text x="234.4" y="73.3">3</text>
<text x="252" y="75.8">2</text>
<text x="252" y="73.3">4</text>
<text x="312.7" y="76.1">Unpop</text>
<text x="322.4" y="77.3">0R</text>
<text x="330" y="72.2">0R</text>
<text x="330" y="76.5">R6</text>
<text x="365.8" y="74.3">I2S_DI</text>
<text x="378.5" y="74.3">[1,2]</text>
<text x="105.7" y="78.6">Unpop</text>
<text x="270" y="82.9">GND</text>
<text x="330" y="82.4">0R</text>
<text x="335.6" y="82.4">Unpop</text>
<text x="365.8" y="79.4">I2S_WCLK [1,2]</text>
<text x="269.2" y="99.7">PWR_EN</text>
<text x="280.7" y="99.7">[1]</text>
<text x="342.5" y="101">+3V3</text>
<text x="365.4" y="100.6">C1</text>
<text x="366" y="105.7">Unpop</text>
<text x="371.1" y="104">100n</text>
<text x="200.5" y="109.5">R7</text>
<text x="240.3" y="110.7">Unpop</text>
<text x="355.3" y="113.7">1</text>
<text x="368.4" y="110.7">J3</text>
<text x="382.5" y="113.7">15</text>
<text x="99.7" y="116.4">2</text>
<text x="99.7" y="119">4</text>
<text x="117.3" y="116.4">1</text>
<text x="117.3" y="119">3</text>
<text x="148.2" y="117.5">[1,2]</text>
<text x="156.1" y="117.5">I2S_WCLK</text>
<text x="190.3" y="114.6">R8</text>
<text x="199.8" y="115.4">33R</text>
<text x="199.8" y="119.6">R10</text>
<text x="233" y="119">13</text>
<text x="233" y="116.4">15</text>
<text x="252" y="119">14</text>
<text x="252" y="116.4">16</text>
<text x="324.1" y="118">Unpop</text>
<text x="334.4" y="117.1">R14</text>
<text x="355.3" y="118.7">2</text>
<text x="358.9" y="115">DAT2</text>
<text x="372.1" y="115">SHIELD</text>
<text x="382.5" y="118.7">14</text>
<text x="68.9" y="125.6">Unpop</text>
<text x="77.9" y="124.7">R30</text>
<text x="99.7" y="121.5">6</text>
<text x="99.7" y="124.1">8</text>
<text x="117.3" y="121.5">5</text>
<text x="117.3" y="124.1">7</text>
<text x="149.5" y="122.6">[1,2]</text>
<text x="156.9" y="122.6">I2S_BCLK</text>
<text x="181.9" y="120.5">Unpop 33R</text>
<text x="189.7" y="124.7">R12</text>
<text x="199.8" y="125.6">33R Unpop</text>
<text x="233" y="121.5">11</text>
<text x="234.4" y="124.1">9</text>
<text x="252" y="124.1">10</text>
<text x="252" y="121.5">12</text>
<text x="314" y="123">Unpop</text>
<text x="324.3" y="122.2">R15</text>
<text x="335.1" y="123">0R</text>
<text x="355.3" y="123.8">3</text>
<text x="358.9" y="120.1">CD/DAT3</text>
<text x="358.9" y="125.1">CMD</text>
<text x="372.1" y="125.1">SHIELD</text>
<text x="372.1" y="120.1">SHIELD</text>
<text x="382.5" y="123.8">13</text>
<text x="36.8" y="127.7">[1,2] I2C_SDA</text>
<text x="78.6" y="130.7">0R</text>
<text x="98.4" y="126.6">10</text>
<text x="98.4" y="129.1">12</text>
<text x="117.3" y="126.6">9</text>
<text x="117.3" y="129.1">11</text>
<text x="155.5" y="127.7">[1]</text>
<text x="161.7" y="127.7">MCLK</text>
<text x="190.3" y="130.7">0R</text>
<text x="199.8" y="129.8">R13</text>
<text x="234.4" y="131.7">3</text>
<text x="234.4" y="129.1">5</text>
<text x="234.4" y="126.6">7</text>
<text x="252" y="131.7">4</text>
<text x="252" y="129.1">6</text>
<text x="252" y="126.6">8</text>
<text x="325" y="128.1">0R</text>
<text x="355.3" y="128.9">4</text>
<text x="358.9" y="130.2">VDD</text>
<text x="372.1" y="130.2">SHIELD</text>
<text x="382.5" y="128.9">12</text>
<text x="36.8" y="135.3">[1,2]</text>
<text x="44.1" y="135.3">I2C_SCL</text>
<text x="72.8" y="132.3">R31</text>
<text x="105.7" y="137">Unpop</text>
<text x="148.2" y="137.8">[1,2]</text>
<text x="156.1" y="137.8">I2S_WCLK</text>
<text x="190.3" y="134.9">R9</text>
<text x="200.5" y="135.7">0R</text>
<text x="234.4" y="134.2">1</text>
<text x="252" y="134.2">2</text>
<text x="314" y="133.2">Unpop</text>
<text x="324.3" y="132.3">R16</text>
<text x="355.3" y="134">5</text>
<text x="358.9" y="135.3">CLK</text>
<text x="372.1" y="135.3">SHIELD</text>
<text x="382.5" y="134">11</text>
<text x="63.8" y="138.3">Unpop</text>
<text x="73.5" y="138.3">0R</text>
<text x="149.5" y="142.9">[1,2]</text>
<text x="156.9" y="142.9">I2S_BCLK</text>
<text x="190.3" y="140.8">0R</text>
<text x="197.3" y="140">R11</text>
<text x="314" y="143.4">Unpop</text>
<text x="324.3" y="142.5">R17</text>
<text x="325" y="138.3">0R</text>
<text x="355.3" y="139.1">6</text>
<text x="358.9" y="140.4">VSS</text>
<text x="372.1" y="140.4">SHIELD</text>
<text x="382.5" y="139.1">10</text>
<text x="198" y="145.9">0R</text>
<text x="325" y="148.4">0R</text>
<text x="355.3" y="144.1">7</text>
<text x="355.3" y="149.2">8</text>
<text x="358.9" y="145.5">DAT0</text>
<text x="372.1" y="145.5">SHIELD</text>
<text x="382.5" y="144.1">9</text>
<text x="346.2" y="154">GND</text>
<text x="358.9" y="150.5">DAT1</text>
<text x="362.8" y="154.8">0492250821</text>
<text x="394.5" y="154">GND</text>
<text x="366" y="157.3">Unpop</text>
<text x="126.2" y="167.5">FB6</text>
<text x="121.4" y="172.6">220R</text>
<text x="129.5" y="172.6">40-300MHz</text>
<text x="258.3" y="172.6">FB1</text>
<text x="100.8" y="177.7">FB5</text>
<text x="235.2" y="179.7">3</text>
<text x="235.2" y="174.6">4</text>
<text x="253.5" y="177.7">220R</text>
<text x="261.6" y="177.7">40-300MHz</text>
<text x="96" y="182.7">220R</text>
<text x="104.1" y="182.7">40-300MHz</text>
<text x="126.2" y="182.7">FB4</text>
<text x="235.2" y="184.8">1</text>
<text x="235.2" y="182.2">2</text>
<text x="315.1" y="180.8">1u</text>
<text x="113.5" y="187.8">FB7</text>
<text x="121.4" y="187.8">220R</text>
<text x="129.5" y="187.8">40-300MHz</text>
<text x="231.7" y="187.8">KLBR4</text>
<text x="309.9" y="186.1">47K</text>
<text x="108.7" y="192.9">220R</text>
<text x="116.8" y="192.9">40-300MHz</text>
<text x="74.7" y="199.6">C33</text>
<text x="84.8" y="199.6">C30</text>
<text x="95" y="199.6">C26</text>
<text x="105.2" y="199.6">C34</text>
<text x="74.7" y="205.6">100p</text>
<text x="84.8" y="205.6">100p</text>
<text x="95" y="205.6">100p</text>
<text x="105.2" y="205.6">100p</text>
<text x="260.9" y="205.6">FB3</text>
<text x="256.1" y="210.7">220R</text>
<text x="264.2" y="210.7">40-300MHz</text>
<text x="284.2" y="213.6">C3</text>
<text x="294.4" y="213.6">C12</text>
<text x="315.1" y="212.5">1u</text>
<text x="104.9" y="217.5">GND</text>
<text x="284.2" y="219.6">100p</text>
<text x="294.4" y="219.6">100p</text>
<text x="309.9" y="216.6">47K</text>
<text x="63.3" y="231.4">0R</text>
<text x="88.1" y="231.4">R34</text>
<text x="289.1" y="229">GND</text>
<text x="62.7" y="237.3">R32</text>
<text x="88.7" y="237.3">0R</text>
<text x="81.3" y="241.2">R35</text>
<text x="81.3" y="243.7">0R</text>
<text x="104.1" y="241.2">R33</text>
<text x="104.1" y="243.7">0R</text>
<text x="81.3" y="246.2">Unpop</text>
<text x="88.1" y="249.2">R36</text>
<text x="104.1" y="246.2">Unpop</text>
<text x="88.7" y="255.1">0R</text>
<text x="261.6" y="267.8">CONFIDENTIAL INFORMATION</text>
</g>
<g font-size="2.3">
<text x="108.1" y="49.7">J7</text>
<text x="90.5" y="59.1">(RESET)</text>
<text x="91.7" y="54">(PTD5)</text>
<text x="121.9" y="54">(PTE31)</text>
<text x="121.9" y="56.5">(PTE19)</text>
<text x="121.9" y="59.1">(PTE18)</text>
<text x="222.6" y="59.1">(PTA17)</text>
<text x="223.9" y="56.5">(PTB9)</text>
<text x="241.6" y="54">[D15]</text>
<text x="241.6" y="56.5">[D14]</text>
<text x="256.5" y="59.1">(AREF)</text>
<text x="121.9" y="61.6">(PTE17)</text>
<text x="121.9" y="64.2">(PTE16)</text>
<text x="222.6" y="64.2">(PTA15)</text>
<text x="222.6" y="61.6">(PTA16)</text>
<text x="241.6" y="64.2">[D13]</text>
<text x="256.5" y="64.2">(PTD5)</text>
<text x="121.9" y="66.7">(PTE6)</text>
<text x="121.9" y="69.2">(PTE3)</text>
<text x="121.9" y="71.8">(PTE2)</text>
<text x="222.6" y="66.7">(PTA14)</text>
<text x="223.9" y="69.2">(PTA6)</text>
<text x="223.9" y="71.8">(PTA7)</text>
<text x="241.6" y="66.7">[D12]</text>
<text x="241.6" y="69.2">[D11]</text>
<text x="241.6" y="71.8">[D10]</text>
<text x="256.5" y="66.7">(PTD7)</text>
<text x="256.5" y="69.2">(PTD6)</text>
<text x="256.5" y="71.8">(PTD4)</text>
<text x="222.6" y="74.3">(PTC16)</text>
<text x="222.6" y="76.9">(PTC13)</text>
<text x="242.9" y="74.3">[D9]</text>
<text x="242.9" y="76.9">[D8]</text>
<text x="256.5" y="74.3">(PTD2)</text>
<text x="256.5" y="76.9">(PTA13)</text>
<text x="242.7" y="81.5">J1</text>
<text x="108.1" y="113.2">J8</text>
<text x="152.2" y="112.4">[1,2]</text>
<text x="159.5" y="112.4">I2S_DO</text>
<text x="89.3" y="117.5">(PTB0)</text>
<text x="105.4" y="117.5">[A0]</text>
<text x="121.9" y="117.5">(PTE20)</text>
<text x="207" y="115.4">[RX_WCLK]</text>
<text x="242.9" y="117.5">[D7]</text>
<text x="256.5" y="117.5">(PTC9)</text>
<text x="89.3" y="120">(PTB1)</text>
<text x="89.3" y="122.6">(PTB2)</text>
<text x="89.3" y="125.1">(PTB3)</text>
<text x="105.4" y="125.1">[A3]</text>
<text x="105.4" y="122.6">[A2]</text>
<text x="105.4" y="120">[A1]</text>
<text x="121.9" y="120">(PTE21)</text>
<text x="121.9" y="122.6">(PTE22)</text>
<text x="121.9" y="125.1">(PTE23)</text>
<text x="207" y="120.5">[RX_BCLK]</text>
<text x="223.9" y="122.6">(PTC7)</text>
<text x="242.9" y="120">[D6]</text>
<text x="242.9" y="122.6">[D5]</text>
<text x="242.9" y="125.1">[D4]</text>
<text x="256.5" y="122.6">(PTA5)</text>
<text x="256.5" y="125.1">(PTA4)</text>
<text x="256.5" y="120">(PTC8)</text>
<text x="89.3" y="127.7">(PTC2)</text>
<text x="89.3" y="130.2">(PTC1)</text>
<text x="105.4" y="127.7">[A4]</text>
<text x="105.4" y="130.2">[A5]</text>
<text x="121.9" y="127.7">(PTB20)</text>
<text x="121.9" y="130.2">(PTE30)</text>
<text x="242.9" y="127.7">[D3]</text>
<text x="242.9" y="130.2">[D2]</text>
<text x="256.5" y="127.7">(PTA12)</text>
<text x="256.5" y="130.2">(PTD3)</text>
<text x="152.2" y="132.7">[1,2]</text>
<text x="160.3" y="132.7">I2S_DI</text>
<text x="207" y="135.7">[TX_WCLK]</text>
<text x="242.9" y="132.7">[D1]</text>
<text x="242.9" y="135.3">[D0]</text>
<text x="256.5" y="132.7">(PTA2)</text>
<text x="256.5" y="135.3">(PTA1)</text>
<text x="207" y="140.8">[TX_BCLK]</text>
<text x="242.7" y="139.6">J2</text>
<text x="45.1" y="170.8">[2]</text>
<text x="50.3" y="170.8">HS_1</text>
<text x="144.7" y="174.7">1</text>
<text x="144.7" y="177.2">4</text>
<text x="144.7" y="179.7">5</text>
<text x="148.6" y="174.7">MIC</text>
<text x="148.6" y="177.2">DET</text>
<text x="148.6" y="179.7">HPL</text>
<text x="160.3" y="174.2">J6</text>
<text x="218.1" y="174.2">J4</text>
<text x="312.2" y="175.5">C4</text>
<text x="335.3" y="177.2">AUX_L</text>
<text x="344.8" y="177.2">[1]</text>
<text x="45.1" y="181">[1]</text>
<text x="50.5" y="181">HP_L</text>
<text x="144.7" y="184.8">2</text>
<text x="144.7" y="182.3">3</text>
<text x="148.6" y="184.8">GND</text>
<text x="148.6" y="182.3">HPR</text>
<text x="45.1" y="191.2">[2]</text>
<text x="45.1" y="186.1">[1]</text>
<text x="50.2" y="186.1">HP_R</text>
<text x="50.3" y="191.2">HS_2</text>
<text x="147.3" y="187.8">IJAN4-165</text>
<text x="309.9" y="188.6">R22</text>
<text x="244.6" y="193.4">GND</text>
<text x="312.2" y="207.2">C9</text>
<text x="335.3" y="208.9">AUX_R</text>
<text x="344.8" y="208.9">[1]</text>
<text x="309.9" y="219.1">R24</text>
<text x="50.8" y="224.2">[1]</text>
<text x="56.7" y="224.2">HP_S</text>
<text x="308.1" y="227.7">GND</text>
<text x="51.6" y="237.9">GND</text>
<text x="118.1" y="234.3">HS_2</text>
<text x="125.7" y="234.3">[2]</text>
<text x="51.4" y="252.1">[2]</text>
<text x="56.7" y="252.1">HS_1</text>
<text x="118.1" y="252.1">MIC_HDST [1]</text>
</g>
<g font-size="2">
<text x="302.2" y="65.9">(MISO)</text>
<text x="303.4" y="63.4">(SCK)</text>
<text x="302.2" y="68.4">(MOSI)</text>
<text x="300.6" y="78.6">(SPI_SS)</text>
</g>
<g font-size="1.9">
<text x="220.2" y="177.1">LEFT</text>
<text x="219.4" y="184.7">RIGHT</text>
<text x="308.6" y="261.5">TITLE:</text>
<text x="262.9" y="271.6">PREPARED:</text>
<text x="280.7" y="271.6">DATED:</text>
<text x="308.6" y="271.6">DRAWING NO:</text>
<text x="364.5" y="271.6">REV:</text>
<text x="262.9" y="281.8">RESPONSIBLE:</text>
<text x="280.7" y="281.8">DATED:</text>
<text x="308.6" y="281.8">SHEET NAME:</text>
<text x="379.7" y="281.8">PAGE:</text>
</g>
<text font-size="1.3" x="348.9" y="257.7">SCHEMATIC TEMPLATE REV PA2 (November 30, 2011) DIALOG DOCUMENT NUMBER 31-902-03</text>
</svg>
